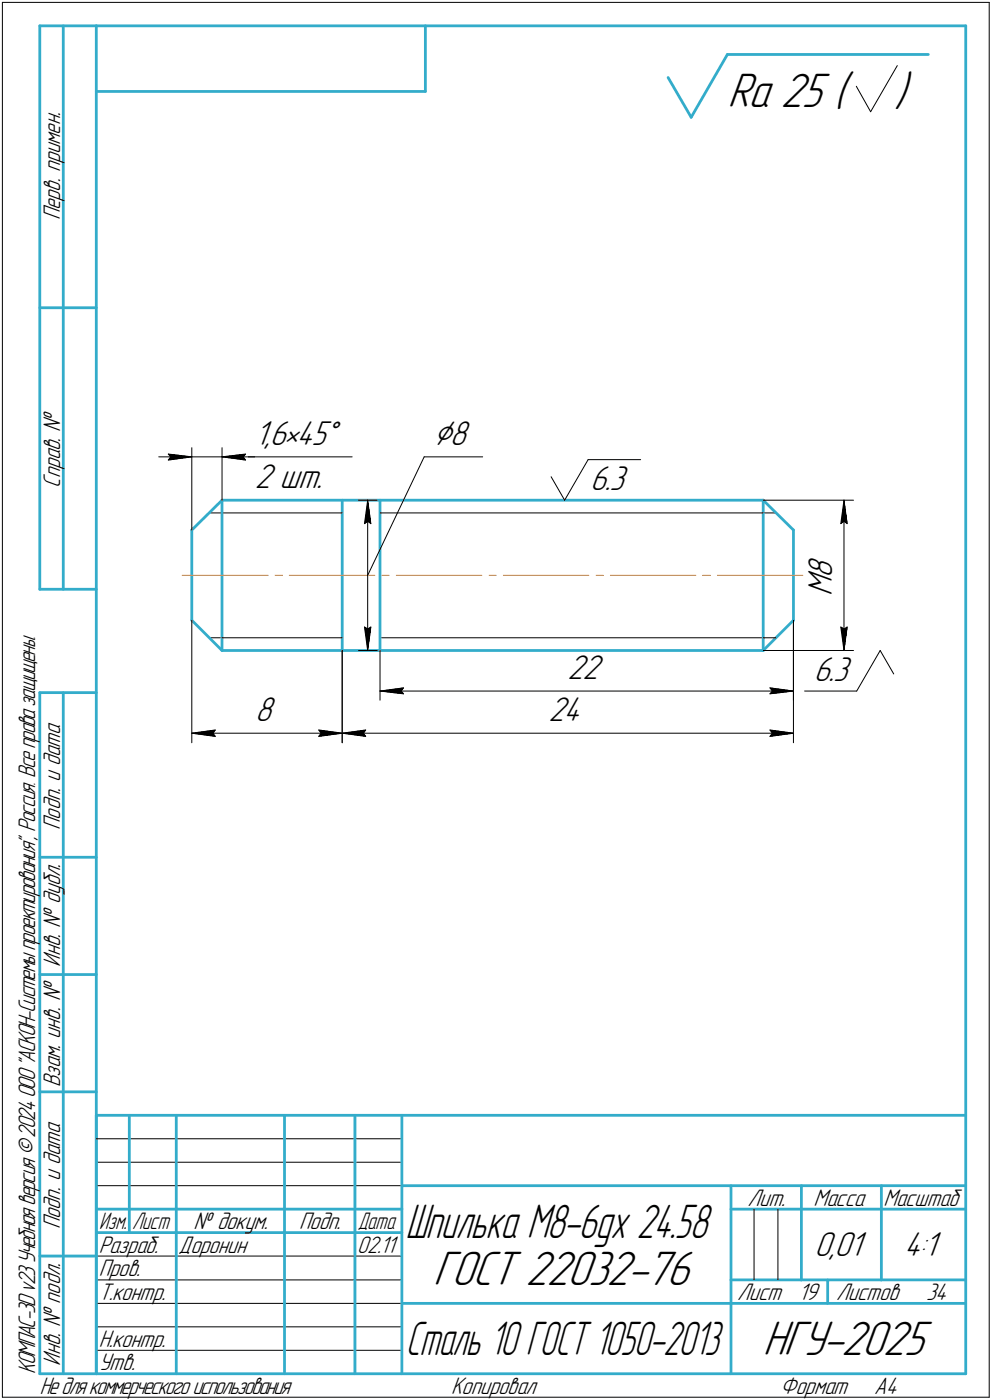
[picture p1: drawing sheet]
<svg xmlns="http://www.w3.org/2000/svg" width="211mm" height="298mm" viewBox="0 0 211 298" stroke-linecap="round" stroke-linejoin="round" font-family="sans-serif">
<g fill="none" stroke="#33acca" stroke-width=".59">
<path d="M8.5 5.5v120zM8.5 5.5h12zM13.5 5.5v120zM20.5 5.5v287zM20.5 5.5h185zM20.5 19.5h70zM90.5 5.5v14zM142.2 16.5l4.9 8.5zM154.8 11.6l-7.7 13.4zM154.8 11.6h42.7zM205.5 5.5v287zM8.5 65.5h12z"/>
<path d="M40.8 112.9l6.4-6.4zM40.8 112.9v19.2zM47.2 106.5h115.2zM47.2 106.5v32zM72.8 106.5v32zM80.9 106.5v32zM162.4 106.5l6.4 6.4zM162.4 106.5v32zM168.8 112.9v19.2zM8.5 125.5h12zM40.8 132.1l6.4 6.4zM47.2 138.5h115.2z"/>
<path d="M162.4 138.5l6.4-6.4zM8.5 147.5v145zM8.5 147.5h12zM13.5 147.5v145zM8.5 182.5h12zM8.5 207.5h12zM8.5 232.5h12zM20.5 237.5h185zM20.5 237.5v55zM27.5 237.5v25zM37.5 237.5v55zM60.5 237.5v55z"/>
<path d="M75.5 237.5v55zM85.5 237.5v55zM20.5 257.5h65zM85.5 252.5h120zM155.5 252.5v40zM155.5 257.5h15zM170.5 252.5v20zM170.5 257.5h35zM187.5 252.5v20zM8.5 267.5h12zM20.5 262.5h65zM85.5 277.5h70z"/>
<path d="M155.5 277.5h50zM155.5 272.5h50zM176.1 272.5v5zM8.5 292.5h12zM20.5 292.5h185z"/>
</g>
<g fill="none" stroke="#000" stroke-width=".21">
<path d="M.5 .5v297zM.5 .5h210zM182.2 18.4l3.1 5.4zM190.9 14l-5.6 9.8zM210.5 .5v297zM33.8 97.3h7zM35.8 96.7l5 .6zM35.8 96.7l.5 .6zM35.8 98l5-.7zM36.3 97.3l-.5 .7zM40.8 95.3v17.6zM40.8 97.3h6.4z"/>
<path d="M47.2 97.3h5zM47.2 95.3v11.2zM47.2 97.3l5 .7zM47.2 97.3l5-.6zM47.2 97.3h7zM51.7 97.3l.5 .7zM52.2 97.3h22.7zM52.2 96.7l-.5 .6zM90.3 97.3l-12.1 25.2zM90.3 97.3h12.4zM125.1 97.9l-5 8.6zM125.1 97.9h11.2z"/>
<path d="M44.5 109.2h2.7zM47.2 109.2h25.6zM76.3 106.5h4zM77.6 111.5l.6-.5zM78.2 106.5l.7 5zM78.2 111l.7 .5zM78.2 106.5l-.6 5zM78.2 106.5v32zM80.9 109.2h81.5zM117.3 101.5l2.8 5zM162.4 109.2h2.7zM162.4 106.5h19.2z"/>
<path d="M178.9 111.5l.7-.5zM179.6 106.5l.7 5zM179.6 111l.7 .5zM179.6 106.5l-.7 5zM179.6 106.5v32zM40.8 132.1v26.1zM44.5 135.8h2.7zM47.2 135.8h25.6zM72.8 138.5v19.7zM76.3 138.5h4zM77.6 133.5l.6 5zM77.6 133.5l.6 .4z"/>
<path d="M78.2 133.9l.7-.4zM78.9 133.5l-.7 5zM80.9 135.8h81.5zM80.9 138.5v10.6zM162.4 135.8h2.7zM162.4 138.5h19.2zM168.8 132.1v17zM168.8 132.1v26.1zM178.9 133.5l.7 5zM178.9 133.5l.7 .4zM179.6 133.9l.7-.4zM180.3 133.5l-.7 5z"/>
<path d="M187.3 138.5l2.9 5zM187.3 138.5l-5 8.7zM40.8 156.1l5-.7zM40.8 156.1l5 .7zM40.8 156.1h32zM45.3 156.1l.5 .7zM45.8 155.4l-.5 .7zM67.8 156.8l5-.7zM67.8 155.4l.5 .7zM67.8 155.4l5 .7zM68.3 156.1l-.5 .7zM72.8 156.1l5-.7z"/>
<path d="M72.8 156.1l5 .7zM72.8 156.1h96zM77.3 156.1l.5 .7zM77.8 155.4l-.5 .7zM80.9 147.2l5-.7zM80.9 147.2l5 .5zM80.9 147.2h87.9zM85.3 147.2l.6 .5zM85.9 146.5l-.6 .7zM163.8 147.7l5-.5zM163.8 146.5l.5 .7zM163.8 146.5l5 .7z"/>
<path d="M163.8 156.8l5-.7zM163.8 155.4l.5 .7zM163.8 155.4l5 .7zM164.3 147.2l-.5 .5zM164.3 156.1l-.5 .7zM171.2 147.2h11.1zM20.5 247.5h65zM20.5 252.5h65zM20.5 242.5h65zM160.4 257.5v15zM165.5 257.5v15zM20.5 267.5h65z"/>
<path d="M20.5 272.5h65zM20.5 277.5h65zM.5 297.5h210zM20.5 282.5h65zM20.5 287.5h65z"/>
</g>
<path d="M38.8 122.5h18.3zM58.5 122.5h1.6zM61.6 122.5h18.2zM81.3 122.5h1.5zM84.3 122.5h18.2zM104.1 122.5h1.5zM107.1 122.5h18.2zM126.8 122.5h1.6zM129.9 122.5h18.2zM149.5 122.5h1.6zM152.7 122.5h18.2z" fill="none" stroke="#ff8000" stroke-width=".21"/>
<g fill="#fff" stroke="#fff" stroke-width=".21">
<path d="M171.4 118h7.2zM171.4 118.1h7.2zM171.4 118.2h7.2zM171.4 118.3h7.2zM171.4 118.4h7.2zM171.4 118.4h7.2zM171.4 118.5h7.2zM171.4 118.6h7.2zM171.4 118.7h7.2zM171.4 118.8h7.2zM171.4 118.9h7.2zM171.4 119h7.2zM171.4 119h7.2zM171.4 119.1h7.2zM171.4 119.2h7.2zM171.4 119.3h7.2zM171.4 119.4h7.2zM171.4 119.5h7.2zM171.4 119.5h7.2zM171.4 119.6h7.2zM171.4 119.7h7.2zM171.4 119.8h7.2zM171.4 119.9h7.2zM171.4 120h7.2zM171.4 120.1h7.2zM171.4 120.1h7.2zM171.4 120.2h7.2zM171.4 120.3h7.2zM171.4 120.4h7.2zM171.4 120.5h7.2zM171.4 120.6h7.2zM171.4 120.6h7.2zM171.4 120.7h7.2zM171.4 120.8h7.2zM171.4 120.9h7.2zM171.4 121h7.2zM171.4 121.1h7.2zM171.4 121.2h7.2zM171.4 121.2h7.2zM171.4 121.3h7.2zM171.4 121.4h7.2zM171.4 121.5h7.2zM171.4 121.6h7.2zM171.4 121.7h7.2zM171.4 121.8h7.2zM171.4 121.8h7.2zM171.4 121.9h7.2zM171.4 122h7.2zM171.4 122.1h7.2zM171.4 122.2h7.2zM171.4 122.3h7.2zM171.4 122.3h7.2zM171.4 122.4h7.2zM171.4 122.5h7.2zM171.4 122.6h7.2zM171.4 122.7h7.2zM171.4 122.8h7.2zM171.4 122.9h7.2zM171.4 122.9h7.2zM171.4 123h7.2zM171.4 123.1h7.2zM171.4 123.2h7.2zM171.4 123.3h7.2zM171.4 123.4h7.2zM171.4 123.4h7.2zM171.4 123.5h7.2zM171.4 123.6h7.2zM171.4 123.7h7.2zM171.4 123.8h7.2zM171.4 123.9h7.2zM171.4 124h7.2zM171.4 124h7.2zM171.4 124.1h7.2zM171.4 124.2h7.2zM171.4 124.3h7.2zM171.4 124.4h7.2zM171.4 124.5h7.2zM171.4 124.5h7.2zM171.4 124.6h7.2zM171.4 124.7h7.2zM171.4 124.8h7.2zM171.4 124.9h7.2zM171.4 125h7.2zM171.4 125.1h7.2zM171.4 125.1h7.2zM171.4 125.2h7.2zM171.4 125.3h7.2zM171.4 125.4h7.2zM171.4 125.5h7.2zM171.4 125.6h7.2zM171.4 125.6h7.2zM171.4 125.7h7.2zM171.4 125.8h7.2zM171.4 125.9h7.2zM171.4 126h7.2zM171.4 126.1h7.2zM171.4 126.2h7.2zM171.4 126.2h7.2zM171.4 126.3h7.2zM171.4 126.4h7.2zM171.4 126.5h7.2zM171.4 126.6h7.2zM171.4 126.7h7.2zM171.4 126.7h7.2zM171.4 126.8h7.2zM171.4 126.9h7.2z"/>
<path d="M179.5 106.8h.2zM179.5 106.8h.2zM179.4 106.9h.4zM179.4 107h.4zM179.3 107.1h.5zM179.3 107.2h.6zM179.3 107.3h.6zM179.2 107.4h.8zM179.2 107.4h.8zM179.2 107.5h.9zM179.2 107.6h.9zM179.1 107.7h1zM179.1 107.8h1.1zM179.1 107.9h1.1zM179 107.9h1.3zM179 108h1.3zM178.9 108.1h1.4zM178.9 108.2h1.4zM178.8 108.3h1.5zM178.8 108.4h1.6zM178.8 108.5h1.6zM178.8 108.5h1.6zM178.8 108.6h1.6zM178.8 108.7h1.6zM178.8 108.8h1.6zM178.8 108.9h1.6zM178.8 109h1.7zM178.7 109.1h1.8zM178.7 109.1h1.8zM178.7 109.2h1.8zM178.7 109.3h1.8zM178.7 109.4h1.8zM178.7 109.5h1.8zM178.7 109.6h1.9zM178.7 109.6h1.9zM178.7 109.7h1.9zM178.6 109.8h2zM178.6 109.9h2zM178.6 110h2zM178.6 110.1h2zM178.6 110.2h2zM178.6 110.2h2.1zM178.6 110.3h2.1zM178.6 110.4h2.1zM178.6 110.5h2.1zM178.6 110.6h2.1zM178.6 110.7h2.1zM178.6 110.7h2.1zM178.6 110.8h2.2zM178.6 110.9h2.2zM178.6 111h2.2zM178.6 111.1h2.2zM178.6 111.2h2.2zM178.6 111.3h2.2zM178.5 111.3h2.3zM178.5 111.4h2.3zM178.5 111.5h2.3zM178.5 111.6h2.3zM178.5 111.7h2.3zM178.5 111.8h2.3zM178.5 111.8h2.3zM178.5 111.9h2.3z"/>
<path d="M178.4 133h2.4zM178.5 133.1h2.3zM178.5 133.2h2.3zM178.5 133.3h2.3zM178.5 133.3h2.3zM178.5 133.4h2.3zM178.5 133.5h2.3zM178.5 133.6h2.3zM178.5 133.7h2.3zM178.6 133.8h2.2zM178.6 133.9h2.2zM178.6 133.9h2.2zM178.6 134h2.2zM178.6 134.1h2.2zM178.6 134.2h2.2zM178.6 134.3h2.1zM178.6 134.4h2.1zM178.6 134.5h2.1zM178.6 134.5h2.1zM178.6 134.6h2.1zM178.6 134.7h2.1zM178.6 134.8h2.1zM178.6 134.9h2zM178.6 135h2zM178.6 135h2zM178.6 135.1h2zM178.6 135.2h2zM178.7 135.3h1.9zM178.7 135.4h1.9zM178.7 135.5h1.9zM178.7 135.6h1.8zM178.7 135.6h1.8zM178.7 135.7h1.8zM178.7 135.8h1.8zM178.7 135.9h1.8zM178.7 136h1.8zM178.8 136.1h1.7zM178.8 136.1h1.6zM178.8 136.2h1.6zM178.8 136.3h1.6zM178.8 136.4h1.6zM178.8 136.5h1.6zM178.8 136.6h1.6zM178.8 136.7h1.6zM178.8 136.7h1.5zM178.9 136.8h1.4zM178.9 136.9h1.4zM179 137h1.3zM179 137.1h1.3zM179.1 137.2h1.1zM179.1 137.2h1.1zM179.1 137.3h1zM179.2 137.4h.9zM179.2 137.5h.9zM179.2 137.6h.8zM179.2 137.7h.8zM179.3 137.8h.6zM179.3 137.8h.6zM179.3 137.9h.5zM179.4 138h.4zM179.4 138.1h.4zM179.5 138.2h.2zM179.5 138.3h.2z"/>
<path d="M120.7 138.9h8.2zM120.7 139h8.2zM120.7 139.1h8.2zM120.7 139.2h8.2zM120.7 139.3h8.2zM120.7 139.4h8.2zM120.7 139.4h8.2zM120.7 139.5h8.2zM120.7 139.6h8.2zM120.7 139.7h8.2zM120.7 139.8h8.2zM120.7 139.9h8.2zM120.7 140h8.2zM120.7 140h8.2zM120.7 140.1h8.2zM120.7 140.2h8.2zM120.7 140.3h8.2zM120.7 140.4h8.2zM120.7 140.5h8.2zM120.7 140.5h8.2zM120.7 140.6h8.2zM120.7 140.7h8.2zM120.7 140.8h8.2zM120.7 140.9h8.2zM120.7 141h8.2zM120.7 141.1h8.2zM120.7 141.1h8.2zM120.7 141.2h8.2zM120.7 141.3h8.2zM120.7 141.4h8.2zM120.7 141.5h8.2zM120.7 141.6h8.2zM120.7 141.6h8.2zM120.7 141.7h8.2zM120.7 141.8h8.2zM120.7 141.9h8.2zM120.7 142h8.2zM120.7 142.1h8.2zM120.7 142.2h8.2zM120.7 142.2h8.2zM120.7 142.3h8.2zM120.7 142.4h8.2zM120.7 142.5h8.2zM120.7 142.6h8.2zM120.7 142.7h8.2zM120.7 142.7h8.2zM120.7 142.8h8.2zM120.7 142.9h8.2zM120.7 143h8.2zM120.7 143.1h8.2zM120.7 143.2h8.2zM120.7 143.3h8.2zM120.7 143.3h8.2zM120.7 143.4h8.2zM120.7 143.5h8.2zM120.7 143.6h8.2zM120.7 143.7h8.2zM120.7 143.8h8.2zM120.7 143.8h8.2zM120.7 143.9h8.2zM120.7 144h8.2zM120.7 144.1h8.2zM120.7 144.2h8.2zM120.7 144.3h8.2zM120.7 144.4h8.2zM120.7 144.4h8.2zM120.7 144.5h8.2zM120.7 144.6h8.2zM120.7 144.7h8.2zM120.7 144.8h8.2zM120.7 144.9h8.2zM120.7 144.9h8.2zM120.7 145h8.2zM120.7 145.1h8.2zM120.7 145.2h8.2zM120.7 145.3h8.2zM120.7 145.4h8.2zM120.7 145.5h8.2zM120.7 145.5h8.2zM120.7 145.6h8.2zM120.7 145.7h8.2zM120.7 145.8h8.2zM120.7 145.9h8.2zM120.7 146h8.2zM120.7 146h8.2z"/>
<path d="M163.3 146h.7zM163.3 146h1.3zM163.3 146.1h1.9zM163.3 146.2h2.6zM163.3 146.3h3.2zM163.3 146.4h3.7zM163.3 146.5h4zM163.3 146.6h4.2zM163.3 146.6h4.3zM163.3 146.7h4.6zM163.3 146.8h4.8zM163.3 146.9h4.9zM163.3 147h5.2zM163.3 147.1h5.4zM163.3 147.2h5.5zM163.3 147.2h5.4zM163.3 147.3h5.1zM163.3 147.4h4.9zM163.3 147.5h4.7zM163.3 147.6h4.4zM163.3 147.7h4.3zM163.3 147.7h4zM163.3 147.8h3.7zM163.3 147.9h3.2zM163.3 148h2.6zM163.3 148.1h1.9zM163.3 148.2h1.3zM163.3 148.3h.7z"/>
<path d="M85.8 146h.6zM85.2 146h1.2zM84.5 146.1h1.9zM83.9 146.2h2.5zM83.3 146.3h3.1zM82.6 146.4h3.8zM82.5 146.5h3.9zM82.3 146.6h4.1zM82 146.6h4.4zM81.9 146.7h4.5zM81.7 146.8h4.7zM81.4 146.9h5zM81.3 147h5.1zM81.1 147.1h5.3zM80.9 147.2h5.5zM81.1 147.2h5.3zM81.4 147.3h5zM81.5 147.4h4.9zM81.8 147.5h4.6zM82 147.6h4.4zM82.2 147.7h4.2zM82.5 147.7h3.9zM82.6 147.8h3.8zM83.3 147.9h3.1zM83.9 148h2.5zM84.5 148.1h1.9zM85.2 148.2h1.2zM85.8 148.3h.6z"/>
<path d="M116.8 148h8.1zM116.8 148.1h8.1zM116.8 148.2h8.1zM116.8 148.3h8.1zM116.8 148.3h8.1zM116.8 148.4h8.1zM116.8 148.5h8.1zM116.8 148.6h8.1zM116.8 148.7h8.1zM116.8 148.8h8.1zM116.8 148.8h8.1zM116.8 148.9h8.1zM116.8 149h8.1zM116.8 149.1h8.1zM116.8 149.2h8.1zM116.8 149.3h8.1zM116.8 149.4h8.1zM116.8 149.4h8.1zM116.8 149.5h8.1zM116.8 149.6h8.1zM116.8 149.7h8.1zM116.8 149.8h8.1zM116.8 149.9h8.1zM116.8 149.9h8.1zM116.8 150h8.1zM116.8 150.1h8.1zM116.8 150.2h8.1zM116.8 150.3h8.1zM116.8 150.4h8.1zM116.8 150.5h8.1zM116.8 150.5h8.1zM116.8 150.6h8.1zM116.8 150.7h8.1zM116.8 150.8h8.1zM116.8 150.9h8.1zM116.8 151h8.1zM116.8 151h8.1zM116.8 151.1h8.1zM116.8 151.2h8.1zM116.8 151.3h8.1zM116.8 151.4h8.1zM116.8 151.5h8.1zM116.8 151.6h8.1zM116.8 151.6h8.1zM116.8 151.7h8.1zM116.8 151.8h8.1zM116.8 151.9h8.1zM116.8 152h8.1zM116.8 152.1h8.1zM116.8 152.1h8.1zM116.8 152.2h8.1zM116.8 152.3h8.1zM116.8 152.4h8.1zM116.8 152.5h8.1zM116.8 152.6h8.1zM116.8 152.7h8.1zM116.8 152.7h8.1zM116.8 152.8h8.1zM116.8 152.9h8.1zM116.8 153h8.1zM116.8 153.1h8.1zM116.8 153.2h8.1zM116.8 153.2h8.1zM116.8 153.3h8.1zM116.8 153.4h8.1zM116.8 153.5h8.1zM116.8 153.6h8.1zM116.8 153.7h8.1zM116.8 153.8h8.1zM116.8 153.8h8.1zM116.8 153.9h8.1zM116.8 154h8.1zM116.8 154.1h8.1zM116.8 154.2h8.1zM116.8 154.3h8.1zM116.8 154.3h8.1zM116.8 154.4h8.1zM116.8 154.5h8.1zM116.8 154.6h8.1zM116.8 154.7h8.1zM116.8 154.8h8.1zM116.8 154.9h8.1zM116.8 154.9h8.1zM116.8 155h8.1z"/>
<path d="M163.3 154.9h.7zM163.3 155h1.3zM163.3 155.1h1.9zM163.3 155.2h2.6zM163.3 155.3h3.2zM163.3 155.4h3.7zM163.3 155.4h4zM163.3 155.5h4.2zM163.3 155.6h4.3zM163.3 155.7h4.6zM163.3 155.8h4.8zM163.3 155.9h4.9zM163.3 156h5.2zM163.3 156h5.4zM163.3 156.1h5.5zM163.3 156.2h5.4zM163.3 156.3h5.2zM163.3 156.4h4.9zM163.3 156.5h4.8zM163.3 156.5h4.6zM163.3 156.6h4.3zM163.3 156.7h4.2zM163.3 156.8h4zM163.3 156.9h3.7zM163.3 157h3.1zM163.3 157.1h2.3zM163.3 157.1h1.5zM163.3 157.2h.8z"/>
<path d="M77.7 154.9h.6zM77.1 155h1.2zM76.5 155.1h1.8zM75.9 155.2h2.4zM75.3 155.3h3zM74.6 155.4h3.7zM74.4 155.4h3.9zM74.3 155.5h4zM74 155.6h4.3zM73.8 155.7h4.5zM73.7 155.8h4.6zM73.4 155.9h4.9zM73.2 156h5.1zM73.1 156h5.2zM72.8 156.1h5.5zM73.1 156.2h5.2zM73.2 156.3h5.1zM73.4 156.4h4.9zM73.7 156.5h4.6zM73.8 156.5h4.5zM74 156.6h4.3zM74.3 156.7h4zM74.4 156.8h3.9zM74.6 156.9h3.7zM75.4 157h2.9zM76.1 157.1h2.2zM76.9 157.1h1.4zM77.6 157.2h.7z"/>
<path d="M54.4 148h5zM54.4 148.1h5zM54.4 148.2h5zM54.4 148.3h5zM54.4 148.3h5zM54.4 148.4h5zM54.4 148.5h5zM54.4 148.6h5zM54.4 148.7h5zM54.4 148.8h5zM54.4 148.8h5zM54.4 148.9h5zM54.4 149h5zM54.4 149.1h5zM54.4 149.2h5zM54.4 149.3h5zM54.4 149.4h5zM54.4 149.4h5zM54.4 149.5h5zM54.4 149.6h5zM54.4 149.7h5zM54.4 149.8h5zM54.4 149.9h5zM54.4 149.9h5zM54.4 150h5zM54.4 150.1h5zM54.4 150.2h5zM54.4 150.3h5zM54.4 150.4h5zM54.4 150.5h5zM54.4 150.5h5zM54.4 150.6h5zM54.4 150.7h5zM54.4 150.8h5zM54.4 150.9h5zM54.4 151h5zM54.4 151h5zM54.4 151.1h5zM54.4 151.2h5zM54.4 151.3h5zM54.4 151.4h5zM54.4 151.5h5zM54.4 151.6h5zM54.4 151.6h5zM54.4 151.7h5zM54.4 151.8h5zM54.4 151.9h5zM54.4 152h5zM54.4 152.1h5zM54.4 152.1h5zM54.4 152.2h5zM54.4 152.3h5zM54.4 152.4h5zM54.4 152.5h5zM54.4 152.6h5zM54.4 152.7h5zM54.4 152.7h5zM54.4 152.8h5zM54.4 152.9h5zM54.4 153h5zM54.4 153.1h5zM54.4 153.2h5zM54.4 153.2h5zM54.4 153.3h5zM54.4 153.4h5zM54.4 153.5h5zM54.4 153.6h5zM54.4 153.7h5zM54.4 153.8h5zM54.4 153.8h5zM54.4 153.9h5zM54.4 154h5zM54.4 154.1h5zM54.4 154.2h5zM54.4 154.3h5zM54.4 154.3h5zM54.4 154.4h5zM54.4 154.5h5zM54.4 154.6h5zM54.4 154.7h5zM54.4 154.8h5zM54.4 154.9h5zM54.4 154.9h5zM54.4 155h5z"/>
<path d="M45.7 154.9h.6zM45.1 155h1.2zM44.4 155.1h1.9zM43.9 155.2h2.4zM43.3 155.3h3zM42.6 155.4h3.7zM42.4 155.4h3.9zM42.2 155.5h4.1zM42 155.6h4.3zM41.8 155.7h4.5zM41.7 155.8h4.6zM41.4 155.9h4.9zM41.2 156h5.1zM41.1 156h5.2zM40.8 156.1h5.5zM41.1 156.2h5.2zM41.2 156.3h5.1zM41.4 156.4h4.9zM41.7 156.5h4.6zM41.8 156.5h4.5zM42 156.6h4.3zM42.2 156.7h4.1zM42.4 156.8h3.9zM42.6 156.9h3.7zM43.3 157h3zM44.1 157.1h2.2zM44.9 157.1h1.4zM45.6 157.2h.7z"/>
<path d="M67.3 154.9h.7zM67.3 155h1.3zM67.3 155.1h1.9zM67.3 155.2h2.5zM67.3 155.3h3.1zM67.3 155.4h3.7zM67.3 155.4h4zM67.3 155.5h4.2zM67.3 155.6h4.3zM67.3 155.7h4.6zM67.3 155.8h4.8zM67.3 155.9h4.9zM67.3 156h5.2zM67.3 156h5.3zM67.3 156.1h5.5zM67.3 156.2h5.3zM67.3 156.3h5.2zM67.3 156.4h4.9zM67.3 156.5h4.8zM67.3 156.5h4.6zM67.3 156.6h4.3zM67.3 156.7h4.2zM67.3 156.8h4zM67.3 156.9h3.7zM67.3 157h3.1zM67.3 157.1h2.3zM67.3 157.1h1.5zM67.3 157.2h.8z"/>
<path d="M54.2 89.1h18.8zM54.2 89.2h18.8zM54.2 89.2h18.8zM54.2 89.3h18.8zM54.2 89.4h18.8zM54.2 89.5h18.8zM54.2 89.6h18.8zM54.2 89.7h18.8zM54.2 89.7h18.8zM54.2 89.8h18.8zM54.2 89.9h18.8zM54.2 90h18.8zM54.2 90.1h18.8zM54.2 90.2h18.8zM54.2 90.3h18.8zM54.2 90.3h18.8zM54.2 90.4h18.8zM54.2 90.5h18.8zM54.2 90.6h18.8zM54.2 90.7h18.8zM54.2 90.8h18.8zM54.2 90.8h18.8zM54.2 90.9h18.8zM54.2 91h18.8zM54.2 91.1h18.8zM54.2 91.2h18.8zM54.2 91.3h18.8zM54.2 91.4h18.8zM54.2 91.4h18.8zM54.2 91.5h18.8zM54.2 91.6h18.8zM54.2 91.7h18.8zM54.2 91.8h18.8zM54.2 91.9h18.8zM54.2 91.9h18.8zM54.2 92h18.8zM54.2 92.1h18.8zM54.2 92.2h18.8zM54.2 92.3h18.8zM54.2 92.4h18.8zM54.2 92.5h18.8zM54.2 92.5h18.8zM54.2 92.6h18.8zM54.2 92.7h18.8zM54.2 92.8h18.8zM54.2 92.9h18.8zM54.2 93h18.8zM54.2 93h18.8zM54.2 93.1h18.8zM54.2 93.2h18.8zM54.2 93.3h18.8zM54.2 93.4h18.8zM54.2 93.5h18.8zM54.2 93.6h18.8zM54.2 93.6h18.8zM54.2 93.7h18.8zM54.2 93.8h18.8zM54.2 93.9h18.8zM54.2 94h18.8zM54.2 94.1h18.8zM54.2 94.1h18.8zM54.2 94.2h18.8zM54.2 94.3h18.8zM54.2 94.4h18.8zM54.2 94.5h18.8zM54.2 94.6h18.8zM54.2 94.7h18.8zM54.2 94.7h18.8zM54.2 94.8h18.8zM54.2 94.9h18.8zM54.2 95h18.8zM54.2 95.1h18.8zM54.2 95.2h18.8zM54.2 95.2h18.8zM54.2 95.3h18.8zM54.2 95.4h18.8zM54.2 95.5h18.8zM54.2 95.6h18.8zM54.2 95.7h18.8zM54.2 95.8h18.8zM54.2 95.8h18.8zM54.2 95.9h18.8zM54.2 96h18.8zM54.2 96.1h18.8zM54.2 96.2h18.8zM54.2 96.3h18.8z"/>
<path d="M54.2 98.3h14.1zM54.2 98.4h14.1zM54.2 98.5h14.1zM54.2 98.6h14.1zM54.2 98.6h14.1zM54.2 98.7h14.1zM54.2 98.8h14.1zM54.2 98.9h14.1zM54.2 99h14.1zM54.2 99.1h14.1zM54.2 99.1h14.1zM54.2 99.2h14.1zM54.2 99.3h14.1zM54.2 99.4h14.1zM54.2 99.5h14.1zM54.2 99.6h14.1zM54.2 99.7h14.1zM54.2 99.7h14.1zM54.2 99.8h14.1zM54.2 99.9h14.1zM54.2 100h14.1zM54.2 100.1h14.1zM54.2 100.2h14.1zM54.2 100.2h14.1zM54.2 100.3h14.1zM54.2 100.4h14.1zM54.2 100.5h14.1zM54.2 100.6h14.1zM54.2 100.7h14.1zM54.2 100.8h14.1zM54.2 100.8h14.1zM54.2 100.9h14.1zM54.2 101h14.1zM54.2 101.1h14.1zM54.2 101.2h14.1zM54.2 101.3h14.1zM54.2 101.3h14.1zM54.2 101.4h14.1zM54.2 101.5h14.1zM54.2 101.6h14.1zM54.2 101.7h14.1zM54.2 101.8h14.1zM54.2 101.9h14.1zM54.2 101.9h14.1zM54.2 102h14.1zM54.2 102.1h14.1zM54.2 102.2h14.1zM54.2 102.3h14.1zM54.2 102.4h14.1zM54.2 102.4h14.1zM54.2 102.5h14.1zM54.2 102.6h14.1zM54.2 102.7h14.1zM54.2 102.8h14.1zM54.2 102.9h14.1zM54.2 103h14.1zM54.2 103h14.1zM54.2 103.1h14.1zM54.2 103.2h14.1zM54.2 103.3h14.1zM54.2 103.4h14.1zM54.2 103.5h14.1zM54.2 103.5h14.1zM54.2 103.6h14.1zM54.2 103.7h14.1zM54.2 103.8h14.1zM54.2 103.9h14.1zM54.2 104h14.1zM54.2 104.1h14.1zM54.2 104.1h14.1zM54.2 104.2h14.1zM54.2 104.3h14.1zM54.2 104.4h14.1zM54.2 104.5h14.1zM54.2 104.6h14.1zM54.2 104.6h14.1zM54.2 104.7h14.1zM54.2 104.8h14.1zM54.2 104.9h14.1zM54.2 105h14.1zM54.2 105.1h14.1zM54.2 105.2h14.1zM54.2 105.2h14.1zM54.2 105.3h14.1z"/>
<path d="M35.3 96.2h.7zM35.3 96.3h1.3zM35.3 96.4h1.9zM35.3 96.4h2.5zM35.3 96.5h3.1zM35.3 96.6h3.7zM35.3 96.7h4zM35.3 96.8h4.2zM35.3 96.9h4.4zM35.3 96.9h4.7zM35.3 97h4.9zM35.3 97.1h5.1zM35.3 97.2h5.3zM35.3 97.3h5.5zM35.3 97.4h5.3zM35.3 97.5h5.2zM35.3 97.5h4.9zM35.3 97.6h4.7zM35.3 97.7h4.6zM35.3 97.8h4.3zM35.3 97.9h4.2zM35.3 98h4zM35.3 98h3.7zM35.3 98.1h3.1zM35.3 98.2h2.5zM35.3 98.3h1.9zM35.3 98.4h1.3zM35.3 98.5h.7z"/>
<path d="M52.2 96.2h.5zM51.6 96.3h1.1zM50.9 96.4h1.8zM50.3 96.4h2.4zM49.7 96.5h3zM49 96.6h3.7zM48.9 96.7h3.8zM48.6 96.8h4.1zM48.4 96.9h4.3zM48.2 96.9h4.5zM47.9 97h4.8zM47.8 97.1h4.9zM47.5 97.2h5.2zM47.2 97.3h5.5zM47.5 97.4h5.2zM47.7 97.5h5zM47.8 97.5h4.9zM48.1 97.6h4.6zM48.3 97.7h4.4zM48.4 97.8h4.3zM48.7 97.9h4zM48.9 98h3.8zM49 98h3.7zM49.7 98.1h3zM50.3 98.2h2.4zM50.9 98.3h1.8zM51.6 98.4h1.1zM52.2 98.5h.5z"/>
<path d="M170.7 139.2h17.6zM170.7 139.3h17.7zM170.7 139.4h17.8zM170.7 139.4h17.8zM170.7 139.5h17.9zM170.7 139.6h17.9zM170.7 139.7h17.9zM170.7 139.8h17.9zM170.7 139.9h18zM170.7 140h18.1zM170.7 140h18.1zM170.7 140.1h18.2zM170.7 140.2h18.2zM170.7 140.3h18.3zM170.7 140.4h18.3zM170.7 140.5h18.4zM170.7 140.5h18.4zM170.7 140.6h18.4zM170.7 140.7h18.5zM170.7 140.8h18.5zM170.7 140.9h18.6zM170.7 141h18.6zM170.7 141.1h18.7zM170.7 141.1h18.7zM170.7 141.2h18.8zM170.7 141.3h18.9zM170.7 141.4h18.9zM170.7 141.5h19zM170.7 141.6h19zM170.7 141.6h19zM170.7 141.7h19zM170.7 141.8h19.1zM170.7 141.9h19.1zM170.7 142h19.2zM170.7 142.1h19.3zM170.7 142.2h19.3zM170.7 142.2h19.4zM170.7 142.3h19.4zM170.7 142.4h19.5zM170.7 142.5h19.5zM170.7 142.6h19.5zM170.7 142.7h19.6zM170.7 142.7h19.6zM170.7 142.8h19.7zM170.7 142.9h19.7zM170.7 143h19.8zM170.7 143.1h19.8zM170.7 143.2h19.9zM170.7 143.3h19.9zM170.7 143.3h20zM170.7 143.4h20.1zM170.7 143.5h20.1zM170.7 143.6h20.1zM170.7 143.7h20.1zM170.7 143.8h20.2zM170.7 143.8h20.2zM170.7 143.9h20.3zM170.7 144h14zM170.7 144.1h14zM170.7 144.2h13.9zM170.7 144.3h13.9zM170.7 144.4h13.8zM170.7 144.4h13.8zM170.7 144.5h13.7zM170.7 144.6h13.6zM170.7 144.7h13.6zM170.7 144.8h13.5zM170.7 144.9h13.5zM170.7 144.9h13.4zM170.7 145h13.4zM170.7 145.1h13.4zM170.7 145.2h13.3zM170.7 145.3h13.3zM170.7 145.4h13.2zM170.7 145.5h13.2zM170.7 145.5h13.1zM170.7 145.6h13.1zM170.7 145.7h13zM170.7 145.8h12.9zM170.7 145.9h12.9zM170.7 146h12.9zM170.7 146h12.9zM170.7 146.1h12.8zM170.7 146.2h12.8zM170.7 146.3h12.7zM170.7 146.4h12.6zM170.7 146.5h12.6zM170.7 146.6h12.5zM170.7 146.6h12.5zM170.7 146.7h12.4zM170.7 146.8h12.4zM170.7 146.9h12.3zM170.7 147h12.3zM170.7 147.1h12.3zM170.7 147.2h12.2zM170.7 147.2h12.2zM170.7 147.3h12.1zM170.7 147.4h12.1zM170.7 147.5h12z"/>
<path d="M124.9 97.4h11.8zM124.9 97.5h11.8zM124.8 97.5h11.9zM124.8 97.6h11.9zM124.7 97.7h12zM124.7 97.8h12zM124.6 97.9h12.1zM124.5 98h12.2zM124.5 98h12.2zM124.5 98.1h12.2zM124.5 98.2h12.2zM124.4 98.3h12.3zM124.4 98.4h12.3zM124.3 98.5h12.4zM124.2 98.6h12.5zM124.2 98.6h12.5zM124.1 98.7h12.6zM124.1 98.8h12.6zM124 98.9h12.7zM124 99h12.7zM124 99.1h12.7zM123.9 99.1h12.8zM123.9 99.2h12.8zM123.8 99.3h12.9zM123.8 99.4h12.9zM123.7 99.5h13zM123.6 99.6h13.1zM123.6 99.7h13.1zM123.5 99.7h13.2zM123.5 99.8h13.2zM123.4 99.9h13.3zM123.4 100h13.3zM123.4 100.1h13.3zM123.3 100.2h13.4zM123.3 100.2h13.4zM123.2 100.3h13.5zM123.2 100.4h13.5zM123.1 100.5h13.6zM123 100.6h13.7zM123 100.7h13.7zM122.9 100.8h13.8zM122.9 100.8h13.8zM122.9 100.9h13.8zM116.4 101h20.3zM116.5 101.1h20.2zM116.6 101.2h20.1zM116.6 101.3h20.1zM116.7 101.3h20zM116.7 101.4h20zM116.8 101.5h19.9zM116.8 101.6h19.9zM116.8 101.7h19.9zM116.9 101.8h19.8zM116.9 101.9h19.8zM117 101.9h19.7zM117.1 102h19.6zM117.1 102.1h19.6zM117.2 102.2h19.5zM117.2 102.3h19.5zM117.3 102.4h19.4zM117.3 102.4h19.4zM117.3 102.5h19.4zM117.4 102.6h19.3zM117.4 102.7h19.3zM117.5 102.8h19.2zM117.5 102.9h19.2zM117.6 103h19.1zM117.7 103h19zM117.7 103.1h19zM117.8 103.2h18.9zM117.8 103.3h18.9zM117.9 103.4h18.8zM117.9 103.5h18.8zM117.9 103.5h18.8zM118 103.6h18.7zM118 103.7h18.7zM118.1 103.8h18.6zM118.2 103.9h18.5zM118.2 104h18.5zM118.3 104.1h18.4zM118.3 104.1h18.4zM118.4 104.2h18.3zM118.4 104.3h18.3zM118.4 104.4h18.3zM118.5 104.5h18.2zM118.5 104.6h18.2zM118.6 104.6h18.1zM118.6 104.7h18.1zM118.7 104.8h18zM118.8 104.9h17.9zM118.8 105h17.9zM118.9 105.1h17.8zM118.9 105.2h17.8zM119 105.2h17.7zM119 105.3h17.7zM119 105.4h17.7zM119.1 105.5h17.6zM119.1 105.6h17.6zM119.2 105.7h17.5z"/>
<path d="M92.3 89.1h8.4zM92.3 89.2h8.4zM92.3 89.2h8.4zM92.3 89.3h8.4zM92.3 89.4h8.4zM92.3 89.5h8.4zM92.3 89.6h8.4zM92.3 89.7h8.4zM92.3 89.7h8.4zM92.3 89.8h8.4zM92.3 89.9h8.4zM92.3 90h8.4zM92.3 90.1h8.4zM92.3 90.2h8.4zM92.3 90.3h8.4zM92.3 90.3h8.4zM92.3 90.4h8.4zM92.3 90.5h8.4zM92.3 90.6h8.4zM92.3 90.7h8.4zM92.3 90.8h8.4zM92.3 90.8h8.4zM92.3 90.9h8.4zM92.3 91h8.4zM92.3 91.1h8.4zM92.3 91.2h8.4zM92.3 91.3h8.4zM92.3 91.4h8.4zM92.3 91.4h8.4zM92.3 91.5h8.4zM92.3 91.6h8.4zM92.3 91.7h8.4zM92.3 91.8h8.4zM92.3 91.9h8.4zM92.3 91.9h8.4zM92.3 92h8.4zM92.3 92.1h8.4zM92.3 92.2h8.4zM92.3 92.3h8.4zM92.3 92.4h8.4zM92.3 92.5h8.4zM92.3 92.5h8.4zM92.3 92.6h8.4zM92.3 92.7h8.4zM92.3 92.8h8.4zM92.3 92.9h8.4zM92.3 93h8.4zM92.3 93h8.4zM92.3 93.1h8.4zM92.3 93.2h8.4zM92.3 93.3h8.4zM92.3 93.4h8.4zM92.3 93.5h8.4zM92.3 93.6h8.4zM92.3 93.6h8.4zM92.3 93.7h8.4zM92.3 93.8h8.4zM92.3 93.9h8.4zM92.3 94h8.4zM92.3 94.1h8.4zM92.3 94.1h8.4zM92.3 94.2h8.4zM92.3 94.3h8.4zM92.3 94.4h8.4zM92.3 94.5h8.4zM92.3 94.6h8.4zM92.3 94.7h8.4zM92.3 94.7h8.4zM92.3 94.8h8.4zM92.3 94.9h8.4zM92.3 95h8.4zM92.3 95.1h8.4zM92.3 95.2h8.4zM92.3 95.2h8.4zM92.3 95.3h8.4zM92.3 95.4h8.4zM92.3 95.5h8.4zM92.3 95.6h8.4zM92.3 95.7h8.4zM92.3 95.8h8.4zM92.3 95.8h8.4zM92.3 95.9h8.4zM92.3 96h8.4zM92.3 96.1h8.4zM92.3 96.2h8.4zM92.3 96.3h8.4z"/>
<path d="M78.1 106.8h.3zM78.1 106.8h.3zM78.1 106.9h.4zM78.1 107h.4zM78 107.1h.5zM78 107.2h.6zM78 107.3h.6zM77.9 107.4h.8zM77.9 107.4h.8zM77.8 107.5h.9zM77.8 107.6h.9zM77.7 107.7h1zM77.7 107.8h1.1zM77.7 107.9h1.1zM77.6 107.9h1.3zM77.6 108h1.3zM77.6 108.1h1.4zM77.6 108.2h1.4zM77.5 108.3h1.5zM77.5 108.4h1.6zM77.5 108.5h1.6zM77.5 108.5h1.6zM77.5 108.6h1.6zM77.5 108.7h1.6zM77.5 108.8h1.6zM77.5 108.9h1.6zM77.4 109h1.7zM77.4 109.1h1.8zM77.4 109.1h1.8zM77.4 109.2h1.8zM77.4 109.3h1.8zM77.4 109.4h1.8zM77.4 109.5h1.8zM77.3 109.6h1.9zM77.3 109.6h1.9zM77.3 109.7h1.9zM77.3 109.8h1.9zM77.3 109.9h1.9zM77.3 110h1.9zM77.3 110.1h1.9zM77.2 110.2h2zM77.2 110.2h2zM77.2 110.3h2zM77.2 110.4h2zM77.2 110.5h2zM77.2 110.6h2.1zM77.2 110.7h2.1zM77.2 110.7h2.1zM77.1 110.8h2.2zM77.1 110.9h2.2zM77.1 111h2.2zM77.1 111.1h2.2zM77.1 111.2h2.2zM77.1 111.3h2.2zM77.1 111.3h2.3zM77 111.4h2.4zM77 111.5h2.4zM77 111.6h2.4zM77 111.7h2.4zM77 111.8h2.4zM77 111.8h2.4zM77 111.9h2.4z"/>
<path d="M77 133h2.4zM77 133.1h2.4zM77 133.2h2.4zM77 133.3h2.4zM77 133.3h2.4zM77 133.4h2.4zM77 133.5h2.4zM77 133.6h2.4zM77.1 133.7h2.3zM77.1 133.8h2.2zM77.1 133.9h2.2zM77.1 133.9h2.2zM77.1 134h2.2zM77.1 134.1h2.2zM77.1 134.2h2.2zM77.2 134.3h2.1zM77.2 134.4h2.1zM77.2 134.5h2.1zM77.2 134.5h2zM77.2 134.6h2zM77.2 134.7h2zM77.2 134.8h2zM77.2 134.9h2zM77.3 135h1.9zM77.3 135h1.9zM77.3 135.1h1.9zM77.3 135.2h1.9zM77.3 135.3h1.9zM77.3 135.4h1.9zM77.3 135.5h1.9zM77.4 135.6h1.8zM77.4 135.6h1.8zM77.4 135.7h1.8zM77.4 135.8h1.8zM77.4 135.9h1.8zM77.4 136h1.8zM77.4 136.1h1.7zM77.5 136.1h1.6zM77.5 136.2h1.6zM77.5 136.3h1.6zM77.5 136.4h1.6zM77.5 136.5h1.6zM77.5 136.6h1.6zM77.5 136.7h1.6zM77.5 136.7h1.5zM77.6 136.8h1.4zM77.6 136.9h1.4zM77.6 137h1.3zM77.6 137.1h1.3zM77.7 137.2h1.1zM77.7 137.2h1.1zM77.7 137.3h1zM77.8 137.4h.9zM77.8 137.5h.9zM77.9 137.6h.8zM77.9 137.7h.8zM78 137.8h.6zM78 137.8h.6zM78 137.9h.5zM78.1 138h.4zM78.1 138.1h.4zM78.1 138.2h.3zM78.1 138.3h.3z"/>
</g>
<g fill="#000" stroke="#000" stroke-width=".21">
<path d="M35.9 96.8h.7zM36 96.9h1.3zM36.1 96.9h1.9zM36.2 97h2.5zM36.2 97.1h3.3zM36.3 97.2h3.8z"/>
<path d="M36.3 97.3h4.5zM36.3 97.4h3.9zM36.2 97.5h3.4zM36.2 97.5h2.7zM36.1 97.6h2.3zM36.1 97.7h1.7zM36 97.8h1.1zM35.9 97.9h.6z"/>
<path d="M47.2 97.3h4.5zM47.9 97.4h3.9zM48.5 97.5h3.4zM49.2 97.5h2.8zM49.8 97.6h2.2zM50.4 97.7h1.7zM51.1 97.8h1.1zM51.6 97.9h.6z"/>
<path d="M51.6 96.8h.6zM50.9 96.9h1.3zM50.1 96.9h2zM49.4 97h2.6zM48.7 97.1h3.2zM48 97.2h3.8z"/>
<path d="M78.1 107.8h.1zM78.1 107.9h.1zM78.1 107.9h.1zM78.1 108h.1zM78.1 108.1h.1zM78.1 108.2h.1zM78.1 108.3h.1zM78.1 108.4h.1zM78 108.5h.2zM78 108.5h.2zM78 108.6h.2zM78 108.7h.2zM78 108.8h.2zM78 108.9h.2zM78 109h.2zM77.9 109.1h.3zM77.9 109.1h.3zM77.9 109.2h.3zM77.9 109.3h.3zM77.9 109.4h.3zM77.9 109.5h.3zM77.9 109.6h.3zM77.8 109.6h.4zM77.8 109.7h.4zM77.8 109.8h.4zM77.8 109.9h.4zM77.8 110h.4zM77.8 110.1h.4zM77.8 110.2h.4zM77.8 110.2h.4zM77.7 110.3h.5zM77.7 110.4h.5zM77.7 110.5h.5zM77.7 110.6h.5zM77.7 110.7h.5zM77.7 110.7h.5zM77.7 110.8h.5zM77.6 110.9h.6zM77.6 111h.6zM77.6 111.1h.5zM77.6 111.2h.5zM77.6 111.3h.3zM77.6 111.3h.2z"/>
<path d="M78.2 107.2h.2zM78.2 107.3h.2zM78.2 107.4h.2zM78.2 107.4h.2zM78.2 107.5h.2zM78.2 107.6h.2zM78.2 107.7h.2zM78.2 107.8h.3zM78.2 107.9h.3zM78.2 107.9h.3zM78.2 108h.3zM78.2 108.1h.3zM78.2 108.2h.3zM78.2 108.3h.3zM78.2 108.4h.3zM78.2 108.5h.4zM78.2 108.5h.4zM78.2 108.6h.4zM78.2 108.7h.4zM78.2 108.8h.4zM78.2 108.9h.4zM78.2 109h.4zM78.2 109.1h.5zM78.2 109.1h.5zM78.2 109.2h.5zM78.2 109.3h.5zM78.2 109.4h.5zM78.2 109.5h.5zM78.2 109.6h.5zM78.2 109.6h.5zM78.2 109.7h.5zM78.2 109.8h.5zM78.2 109.9h.5zM78.2 110h.5zM78.2 110.1h.5zM78.2 110.2h.5zM78.2 110.2h.5zM78.2 110.3h.6zM78.2 110.4h.6zM78.2 110.5h.6zM78.2 110.6h.6zM78.2 110.7h.6zM78.2 110.7h.6zM78.2 110.8h.6zM78.2 110.9h.7zM78.2 111h.7zM78.4 111.1h.5zM78.5 111.2h.4zM78.6 111.3h.3zM78.7 111.3h.2z"/>
<path d="M179.4 107.8h.2zM179.4 107.9h.2zM179.4 107.9h.2zM179.4 108h.2zM179.4 108.1h.2zM179.4 108.2h.2zM179.4 108.3h.2zM179.4 108.4h.2zM179.3 108.5h.3zM179.3 108.5h.3zM179.3 108.6h.3zM179.3 108.7h.3zM179.3 108.8h.3zM179.3 108.9h.3zM179.3 109h.3zM179.2 109.1h.4zM179.2 109.1h.4zM179.2 109.2h.4zM179.2 109.3h.4zM179.2 109.4h.4zM179.2 109.5h.4zM179.2 109.6h.4zM179.2 109.6h.4zM179.2 109.7h.4zM179.2 109.8h.4zM179.2 109.9h.4zM179.2 110h.4zM179.2 110.1h.4zM179.2 110.2h.4zM179.2 110.2h.4zM179.1 110.3h.5zM179.1 110.4h.5zM179.1 110.5h.5zM179.1 110.6h.5zM179.1 110.7h.5zM179.1 110.7h.5zM179.1 110.8h.5zM179 110.9h.6zM179 111h.6zM179 111.1h.5zM179 111.2h.4zM179 111.3h.2zM179 111.3h.2z"/>
<path d="M179.6 107.2h.1zM179.6 107.3h.1zM179.6 107.4h.1zM179.6 107.4h.1zM179.6 107.5h.1zM179.6 107.6h.1zM179.6 107.7h.1zM179.6 107.8h.2zM179.6 107.9h.2zM179.6 107.9h.2zM179.6 108h.2zM179.6 108.1h.2zM179.6 108.2h.2zM179.6 108.3h.2zM179.6 108.4h.2zM179.6 108.5h.3zM179.6 108.5h.3zM179.6 108.6h.3zM179.6 108.7h.3zM179.6 108.8h.3zM179.6 108.9h.3zM179.6 109h.3zM179.6 109.1h.4zM179.6 109.1h.4zM179.6 109.2h.4zM179.6 109.3h.4zM179.6 109.4h.4zM179.6 109.5h.4zM179.6 109.6h.4zM179.6 109.6h.5zM179.6 109.7h.5zM179.6 109.8h.5zM179.6 109.9h.5zM179.6 110h.5zM179.6 110.1h.5zM179.6 110.2h.5zM179.6 110.2h.5zM179.6 110.3h.6zM179.6 110.4h.6zM179.6 110.5h.6zM179.6 110.6h.6zM179.6 110.7h.6zM179.6 110.7h.6zM179.6 110.8h.6zM179.6 110.9h.7zM179.6 111h.7zM179.7 111.1h.6zM179.8 111.2h.5zM179.9 111.3h.4zM180.1 111.3h.2z"/>
<path d="M77.6 133.7h.3zM77.6 133.8h.4zM77.6 133.9h.5zM77.6 133.9h.6zM77.6 134h.6zM77.6 134.1h.6zM77.7 134.2h.5zM77.7 134.3h.5zM77.7 134.4h.5zM77.7 134.5h.5zM77.7 134.5h.5zM77.7 134.6h.5zM77.7 134.7h.5zM77.8 134.8h.4zM77.8 134.9h.4zM77.8 135h.4zM77.8 135h.4zM77.8 135.1h.4zM77.8 135.2h.4zM77.8 135.3h.4zM77.8 135.4h.4zM77.9 135.5h.3zM77.9 135.6h.3zM77.9 135.6h.3zM77.9 135.7h.3zM77.9 135.8h.3zM77.9 135.9h.3zM77.9 136h.3zM78 136.1h.2zM78 136.1h.2zM78 136.2h.2zM78 136.3h.2zM78 136.4h.2zM78 136.5h.2zM78 136.6h.2zM78.1 136.7h.1zM78.1 136.7h.1zM78.1 136.8h.1zM78.1 136.9h.1zM78.1 137h.1zM78.1 137.1h.1zM78.1 137.2h.1zM78.1 137.2h.1z"/>
<path d="M78.7 133.7h.2zM78.6 133.8h.3zM78.4 133.9h.5zM78.2 133.9h.7zM78.2 134h.7zM78.2 134.1h.7zM78.2 134.2h.6zM78.2 134.3h.6zM78.2 134.4h.6zM78.2 134.5h.6zM78.2 134.5h.6zM78.2 134.6h.6zM78.2 134.7h.6zM78.2 134.8h.5zM78.2 134.9h.5zM78.2 135h.5zM78.2 135h.5zM78.2 135.1h.5zM78.2 135.2h.5zM78.2 135.3h.5zM78.2 135.4h.5zM78.2 135.5h.5zM78.2 135.6h.5zM78.2 135.6h.5zM78.2 135.7h.5zM78.2 135.8h.5zM78.2 135.9h.5zM78.2 136h.5zM78.2 136.1h.4zM78.2 136.1h.4zM78.2 136.2h.4zM78.2 136.3h.4zM78.2 136.4h.4zM78.2 136.5h.4zM78.2 136.6h.4zM78.2 136.7h.3zM78.2 136.7h.3zM78.2 136.8h.3zM78.2 136.9h.3zM78.2 137h.3zM78.2 137.1h.3zM78.2 137.2h.3zM78.2 137.2h.3zM78.2 137.3h.2zM78.2 137.4h.2zM78.2 137.5h.2zM78.2 137.6h.2zM78.2 137.7h.2zM78.2 137.8h.2zM78.2 137.8h.2z"/>
<path d="M179 133.7h.2zM179 133.8h.3zM179 133.9h.5zM179 133.9h.6zM179 134h.6zM179 134.1h.6zM179.1 134.2h.5zM179.1 134.3h.5zM179.1 134.4h.5zM179.1 134.5h.5zM179.1 134.5h.5zM179.1 134.6h.5zM179.1 134.7h.5zM179.2 134.8h.4zM179.2 134.9h.4zM179.2 135h.4zM179.2 135h.4zM179.2 135.1h.4zM179.2 135.2h.4zM179.2 135.3h.4zM179.2 135.4h.4zM179.2 135.5h.4zM179.2 135.6h.4zM179.2 135.6h.4zM179.2 135.7h.4zM179.2 135.8h.4zM179.2 135.9h.4zM179.2 136h.4zM179.3 136.1h.3zM179.3 136.1h.3zM179.3 136.2h.3zM179.3 136.3h.3zM179.3 136.4h.3zM179.3 136.5h.3zM179.3 136.6h.3zM179.4 136.7h.2zM179.4 136.7h.2zM179.4 136.8h.2zM179.4 136.9h.2zM179.4 137h.2zM179.4 137.1h.2zM179.4 137.2h.2zM179.4 137.2h.2z"/>
<path d="M180 133.7h.3zM179.9 133.8h.4zM179.7 133.9h.6zM179.6 133.9h.7zM179.6 134h.7zM179.6 134.1h.7zM179.6 134.2h.6zM179.6 134.3h.6zM179.6 134.4h.6zM179.6 134.5h.6zM179.6 134.5h.6zM179.6 134.6h.6zM179.6 134.7h.6zM179.6 134.8h.5zM179.6 134.9h.5zM179.6 135h.5zM179.6 135h.5zM179.6 135.1h.5zM179.6 135.2h.5zM179.6 135.3h.5zM179.6 135.4h.5zM179.6 135.5h.4zM179.6 135.6h.4zM179.6 135.6h.4zM179.6 135.7h.4zM179.6 135.8h.4zM179.6 135.9h.4zM179.6 136h.4zM179.6 136.1h.3zM179.6 136.1h.3zM179.6 136.2h.3zM179.6 136.3h.3zM179.6 136.4h.3zM179.6 136.5h.3zM179.6 136.6h.3zM179.6 136.7h.2zM179.6 136.7h.2zM179.6 136.8h.2zM179.6 136.9h.2zM179.6 137h.2zM179.6 137.1h.2zM179.6 137.2h.2zM179.6 137.2h.2zM179.6 137.3h.1zM179.6 137.4h.1zM179.6 137.5h.1zM179.6 137.6h.1zM179.6 137.7h.1zM179.6 137.8h.1zM179.6 137.8h.1z"/>
<path d="M40.8 156.1h4.5zM41.5 156.2h3.9zM42.1 156.3h3.4zM42.8 156.4h2.8zM43.3 156.5h2.3zM43.9 156.5h1.7zM44.6 156.6h1.1zM45.2 156.7h.6z"/>
<path d="M45.2 155.5h.6zM44.6 155.6h1.1zM43.9 155.7h1.7zM43.3 155.8h2.3zM42.8 155.9h2.8zM42.1 156h3.4zM41.5 156h3.9z"/>
<path d="M67.9 155.5h.6zM68 155.6h1.1zM68.1 155.7h1.7zM68.1 155.8h2.3zM68.2 155.9h2.8zM68.2 156h3.4zM68.3 156h3.9z"/>
<path d="M68.3 156.1h4.5zM68.3 156.2h3.9zM68.2 156.3h3.4zM68.2 156.4h2.8zM68.1 156.5h2.3zM68.1 156.5h1.7zM68 156.6h1.1zM67.9 156.7h.6z"/>
<path d="M72.8 156.1h4.5zM73.5 156.2h3.9zM74.1 156.3h3.4zM74.8 156.4h2.8zM75.4 156.5h2.2zM75.9 156.5h1.7zM76.6 156.6h1.1zM77.2 156.7h.6z"/>
<path d="M77.2 155.5h.6zM76.6 155.6h1.1zM75.9 155.7h1.7zM75.4 155.8h2.2zM74.8 155.9h2.8zM74.1 156h3.4zM73.5 156h3.9z"/>
<path d="M80.9 147.2h4.4zM81.6 147.2h3.8zM82.3 147.3h3.2zM83.1 147.4h2.5zM83.7 147.5h2zM84.5 147.6h1.3zM85.2 147.7h.7z"/>
<path d="M85.3 146.6h.6zM84.7 146.6h1.1zM84 146.7h1.7zM83.4 146.8h2.2zM82.8 146.9h2.8zM82.1 147h3.4zM81.5 147.1h3.9z"/>
<path d="M163.9 146.6h.6zM164 146.6h1.1zM164.1 146.7h1.7zM164.1 146.8h2.3zM164.2 146.9h2.8zM164.3 147h3.3zM164.3 147.1h3.9z"/>
<path d="M163.9 155.5h.6zM164 155.6h1.1zM164.1 155.7h1.7zM164.1 155.8h2.3zM164.2 155.9h2.8zM164.3 156h3.3zM164.3 156h3.9z"/>
<path d="M164.3 147.2h4.5zM164.3 147.2h3.8zM164.3 147.3h3.2zM164.2 147.4h2.5zM164.1 147.5h1.9zM164 147.6h1.3zM163.9 147.7h.7z"/>
<path d="M164.3 156.1h4.5zM164.3 156.2h3.9zM164.3 156.3h3.3zM164.2 156.4h2.8zM164.1 156.5h2.3zM164.1 156.5h1.7zM164 156.6h1.1zM163.9 156.7h.6z"/>
</g>
<g font-size="10.9">
<text x="154.8" y="22.8">Ra 25 (</text>
<text x="190.3" y="22.8">)</text>
<text x="92.2" y="273.5">ГОСТ 22032-76</text>
<text x="162.3" y="288.5">НГУ-2025</text>
</g>
<g font-size="10.7">
<text x="86.3" y="263.5">Шпилька M8-6gx 24.58</text>
<text x="86.3" y="288.5">Сталь 10 ГОСТ 1050-2013</text>
</g>
<text font-size="8.5" x="92.3" y="94.7">⌀8</text>
<g font-size="7.8">
<text x="54.2" y="94.7">1,6•45°</text>
<text x="54.2" y="103.9">2 шт.</text>
<text x="125.6" y="104.4">6.3</text>
<text x="177.1" y="123" transform="rotate(-90 177.1 123)">8</text>
<text x="177.1" y="127" transform="rotate(-90 177.1 127)">M</text>
<text x="120.7" y="144.6">22</text>
<text x="173.2" y="145.1">6.3</text>
<text x="54.3" y="153.6">8</text>
<text x="116.7" y="153.6">24</text>
<text x="173.3" y="267.5">0,01</text>
<text x="192.4" y="267.5">4:1</text>
</g>
<g font-size="5.4">
<text x="12.8" y="46.9" transform="rotate(-90 12.8 46.9)">Перв. примен.</text>
<text x="12.8" y="103.8" transform="rotate(-90 12.8 103.8)">Справ. №</text>
<text x="12.8" y="176.7" transform="rotate(-90 12.8 176.7)">Подп. и дата</text>
<text x="12.8" y="205.8" transform="rotate(-90 12.8 205.8)">Инв. № дубл.</text>
<text x="12.8" y="231.6" transform="rotate(-90 12.8 231.6)">Взам. инв. №</text>
<text x="159.1" y="256.8">Лит.</text>
<text x="173.1" y="256.8">Масса</text>
<text x="188" y="256.8">Масштаб</text>
<text x="12.8" y="261.7" transform="rotate(-90 12.8 261.7)">Подп. и дата</text>
<text x="41.2" y="261.8">№ докум.</text>
<text x="63.6" y="261.8">Подп.</text>
<text x="21" y="266.8">Разраб.</text>
<text x="38" y="266.8">Доронин</text>
<text x="76" y="266.8">02.11</text>
<text x="21" y="271.8">Пров.</text>
<text x="21" y="276.8">Т.контр.</text>
<text x="156.9" y="276.8">Лист</text>
<text x="169.9" y="276.8">19</text>
<text x="177.9" y="276.8">Листов</text>
<text x="197.1" y="276.8">34</text>
<text x="21" y="286.8">Н.контр.</text>
<text x="7.5" y="292.5" transform="rotate(-90 7.5 292.5)">КОМПАС-3Dv23Учебнаяверсия©2024ООО&quot;АСКОН-Системыпроектирования&quot;, Россия. Всеправазащищены.</text>
<text x="12.8" y="290.8" transform="rotate(-90 12.8 290.8)">Инв. № подл.</text>
<text x="21" y="291.8">Утв.</text>
<text x="8.5" y="296.7">Недлякоммерческогоиспользования</text>
<text x="96" y="296.8">Копировал</text>
<text x="166" y="296.8">Формат</text>
<text x="186" y="296.8">A4</text>
</g>
<g font-size="5.3">
<text x="21.1" y="261.8">Изм.</text>
<text x="28.1" y="261.8">Лист</text>
<text x="76.1" y="261.8">Дата</text>
</g>
</svg>
